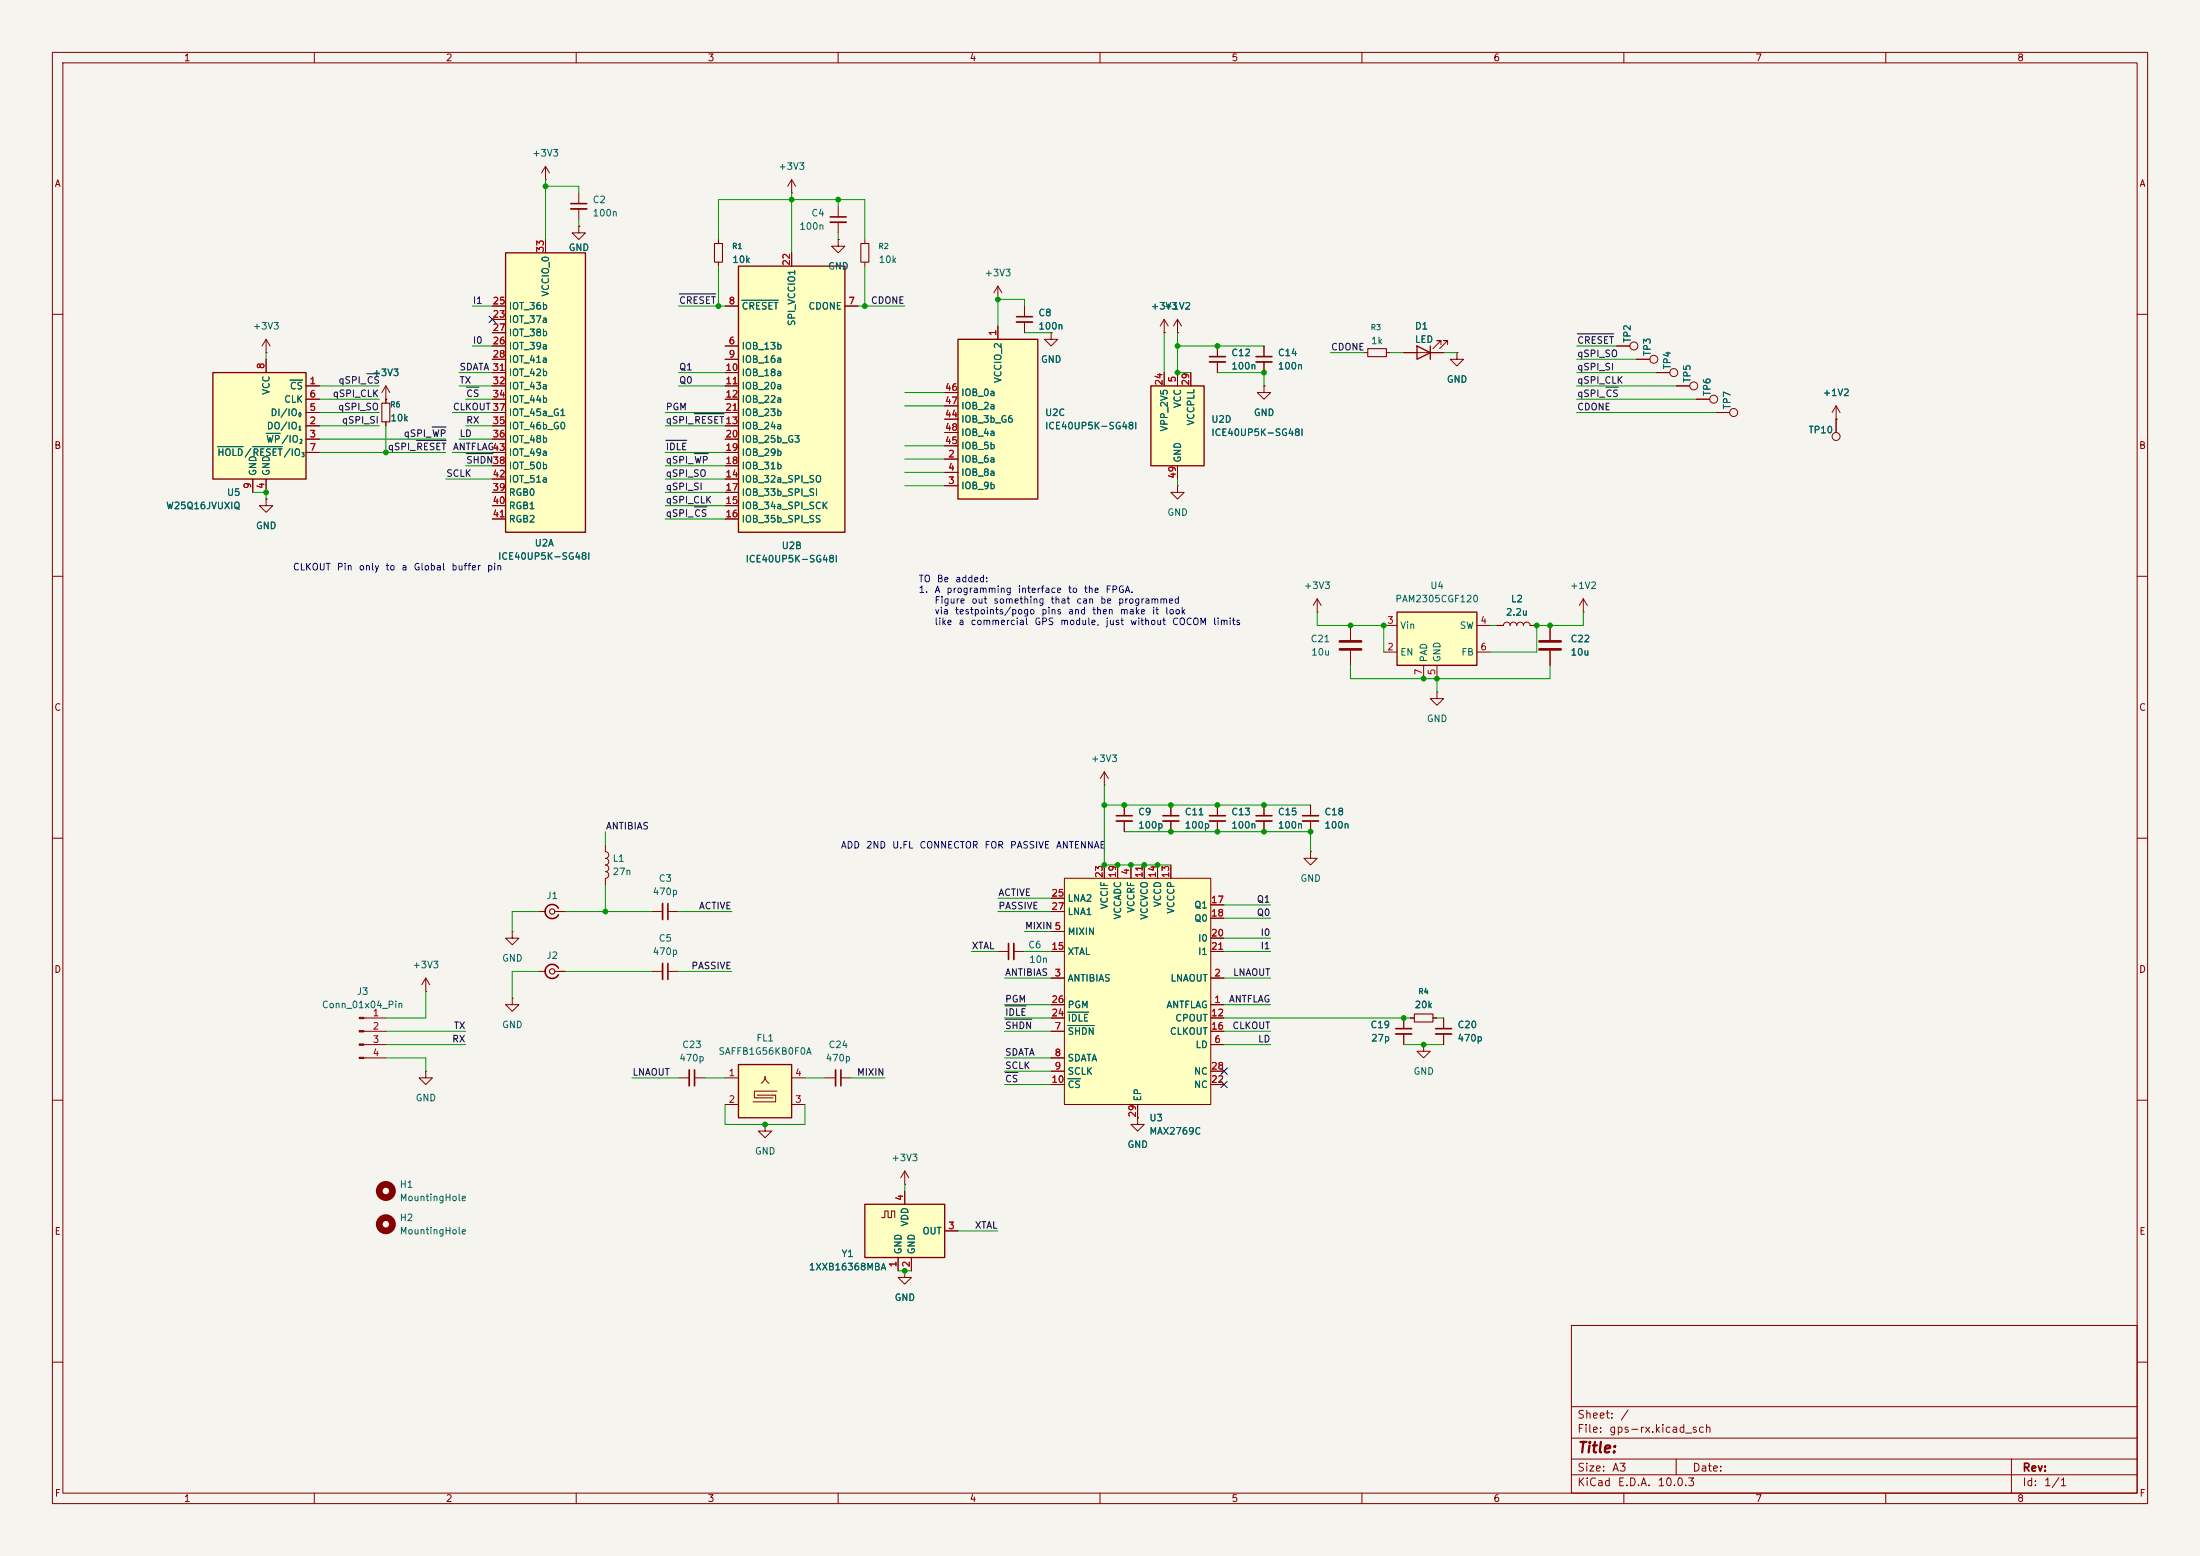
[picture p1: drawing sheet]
<svg xmlns="http://www.w3.org/2000/svg" width="420mm" height="297mm" viewBox="0 0 420 297" stroke-linecap="round" stroke-linejoin="round" font-family="sans-serif">
<path d="M0 0h420v297h-420z" fill="#f5f4ef" stroke="#f5f4ef" stroke-width=".19"/>
<g fill="none" stroke="#840000" stroke-width=".19">
<path d="M10 10h400v277h-400zM12 12h396v273h-396zM60 10v2M110 10v2M160 10v2M210 10v2M260 10v2M310 10v2M360 10v2M10 60h2M408 60h2M10 110h2"/>
<path d="M408 110h2M10 160h2M408 160h2M10 210h2M408 210h2M300 253h108v32h-108zM10 260h2M300 278.5h108M300 274.5h108M300 268.5h108M320 278.5v3M384 278.5v6.5"/>
<path d="M408 260h2M60 285v2M110 285v2M160 285v2M210 285v2M260 285v2M300 281.5h108M310 285v2M360 285v2"/>
</g>
<path d="M165.1 229.9h15.2v10.1h-15.2z" fill="#ffffc2"/>
<path d="M165.1 229.9h15.2v10.1h-15.2z" fill="none" stroke="#840000" stroke-width=".25"/>
<path d="M168.3 232.4h.6v-1.3h.6v1.3h.7v-1.3h.6v1.3M172.7 227.3v2.6M180.3 234.9h2.6M171.4 240v2.6M174 240v2.6" fill="none" stroke="#840000" stroke-width=".19"/>
<path d="M96.5 48.3h15.3v53.3h-15.3z" fill="#ffffc2"/>
<path d="M96.5 48.3h15.3v53.3h-15.3z" fill="none" stroke="#840000" stroke-width=".25"/>
<g fill="none" stroke="#840000" stroke-width=".19">
<path d="M104.1 34.3h.1M104.1 31.8v2.5M104.1 31.8l-.7 1.2M104.1 31.8l.8 1.2M110.5 36.8v2.1M110.5 39.9v2M160 39.4v2M94 58.4h2.5M104.1 45.7v2.6M110.5 43.2v1.3h1.3l-1.3 1.2-1.3-1.2h1.3M110.5 43.2h.1M137.2 45.7v.8"/>
<path d="M137.2 50v.8M160 45.7v1.3h1.3l-1.3 1.3-1.3-1.3h1.3M160 45.7h.1M160 42.4v2.1M94 61h2.5M94 66h2.5M94 63.5h2.5M94 68.6h2.5M94 71.1h2.5M94 73.7h2.5M94 76.2h2.5M94 78.7h2.5"/>
<path d="M94 81.3h2.5M94 83.8h2.5M94 88.9h2.5M94 94h2.5M94 96.5h2.5M94 99.1h2.5M94 91.4h2.5M94 86.4h2.5M97.8 177.8v1.3h-1.3l1.3 1.2 1.3-1.2h-1.3M97.8 177.8h.1M102.9 174h1.2M105.9 174h2"/>
<path d="M102.9 185.4h1.2M105.9 185.4h2M146 214.6v1.3h1.3l-1.3 1.3-1.2-1.3h1.2M146 214.6h.1M172.7 226.1h.1M172.7 223.5l-.7 1.3M172.7 223.5l.8 1.3M172.7 223.5v2.6M172.7 242.6v1.2h-1.3l1.3 1.3 1.3-1.3h-1.3M172.7 242.6h.1"/>
</g>
<g fill="none" stroke="#840000" stroke-width=".2">
<path d="M136.4 46.5h1.5v3.5h-1.5z"/>
<circle cx="105.4" cy="174" r=".51"/>
<circle cx="105.4" cy="185.4" r=".51"/>
</g>
<path d="M109 38.9h3M158.5 41.4h3M106.6 173.4a1.35 1.35 0 0 0-2-.5 1.35 1.35 0 0 0 0 2.1 1.35 1.35 0 0 0 2-.4M106.6 184.8a1.35 1.35 0 0 0-2-.4 1.35 1.35 0 0 0 0 2.1 1.35 1.35 0 0 0 2-.4" fill="none" stroke="#840000" stroke-width=".3"/>
<g fill="none" stroke="#840000" stroke-width="1.3">
<circle cx="73.7" cy="233.7" r="1.27"/>
<circle cx="73.7" cy="227.3" r="1.27"/>
</g>
<path d="M109 39.9h3M158.5 42.4h3" fill="none" stroke="#840000" stroke-width=".33"/>
<path d="M141 203.2h10.1v10.2h-10.1z" fill="#ffffc2"/>
<path d="M141 203.2h10.1v10.2h-10.1z" fill="none" stroke="#840000" stroke-width=".25"/>
<g fill="none" stroke="#840000" stroke-width=".19">
<path d="M350.5 80v2.6M115.6 161.3v1.3a.64 .64 0 0 1 .6 .6 .64 .64 0 0 1-.6 .6 .64 .64 0 0 1 .6 .7 .64 .64 0 0 1-.6 .6M115.6 165.1a.64 .64 0 0 1 .6 .6 .64 .64 0 0 1-.6 .7 .64 .64 0 0 1 .6 .6 .64 .64 0 0 1-.6 .6v1.3M124.5 174h2M127.5 174h2M124.5 185.4h2M127.5 185.4h2M81.3 204.5v1.2h-1.3l1.3 1.3 1.2-1.3h-1.2M81.3 204.5h.1M138.4 205.7h2.6M138.4 210.8h2.6M144.5 209h3.6v1.3h-4.3"/>
<path d="M146.8 206.8l-.6-.6-.2-.7-.2 .8-.5 .5M148.3 208.3h-4.3v1.3h3.6M151.1 205.7h2.6M151.1 210.8h2.6M157.5 205.7h2M160.5 205.7h2.1"/>
<circle cx="350.5" cy="83.3" r=".76"/>
</g>
<path d="M127.5 172.5v3M127.5 183.9v3M160.5 204.2v3.1" fill="none" stroke="#840000" stroke-width=".3"/>
<path d="M126.5 172.5v3M126.5 183.9v3M159.5 204.2v3.1" fill="none" stroke="#840000" stroke-width=".33"/>
<path d="M141 50.8h20.3v50.8h-20.3z" fill="#ffffc2"/>
<path d="M141 50.8h20.3v50.8h-20.3z" fill="none" stroke="#840000" stroke-width=".25"/>
<g fill="none" stroke="#840000" stroke-width=".19">
<path d="M151.1 36.8h.1M151.1 34.3v2.5M151.1 34.3l-.7 1.3M151.1 34.3l.8 1.3M138.4 58.4h2.6M151.1 48.3v2.5M161.3 58.4h2.5M165.1 45.7v.8M165.1 50v.8M190.5 57.2h.1M190.5 54.6l-.8 1.3M190.5 54.6l.8 1.3"/>
<path d="M190.5 54.6v2.6M138.4 66h2.6M138.4 68.6h2.6M138.4 71.1h2.6M138.4 73.7h2.6M138.4 76.2h2.6M138.4 78.7h2.6M50.8 95.3v1.2h1.3l-1.3 1.3-1.3-1.3h1.3M50.8 95.3h.1M138.4 81.3h2.6M138.4 91.4h2.6M138.4 96.5h2.6"/>
<path d="M138.4 99.1h2.6M138.4 94h2.6M138.4 88.9h2.6M138.4 86.4h2.6M138.4 83.8h2.6M69.4 194.3h4.3M69.4 196.9h4.3M69.4 199.4h4.3M81.3 189.2h.1M81.3 186.7l-.8 1.3M81.3 186.7l.7 1.3M81.3 186.7v2.5"/>
<path d="M97.8 190.5v1.3h-1.3l1.3 1.2 1.3-1.2h-1.3M97.8 190.5h.1M69.4 201.9h4.3M129.5 205.7h2.1M132.6 205.7h2"/>
</g>
<path d="M141.6 57.3h7" fill="none" stroke="#006464" stroke-width=".19"/>
<path d="M164.3 46.5h1.6v3.5h-1.6z" fill="none" stroke="#840000" stroke-width=".2"/>
<path d="M132.6 204.2v3.1" fill="none" stroke="#840000" stroke-width=".3"/>
<path d="M131.6 204.2v3.1" fill="none" stroke="#840000" stroke-width=".33"/>
<g fill="#840000" stroke="#840000" stroke-width=".19">
<path d="M68.6 194.2h.8v.2h-.8z"/>
<path d="M68.6 196.7h.8v.3h-.8z"/>
<path d="M68.6 199.3h.8v.2h-.8z"/>
<path d="M68.6 201.8h.8v.3h-.8z"/>
</g>
<path d="M40.6 71.1h17.8v20.3h-17.8z" fill="#ffffc2"/>
<path d="M40.6 71.1h17.8v20.3h-17.8z" fill="none" stroke="#840000" stroke-width=".25"/>
<g fill="none" stroke="#840000" stroke-width=".19">
<path d="M50.8 67.3h.1M50.8 64.8v2.5M50.8 68.6v2.5M50.8 64.8l-.8 1.2M50.8 64.8l.8 1.2M58.4 73.7h2.6M58.4 78.7h2.6M58.4 76.2h2.6M73.7 76.2h.1M73.7 73.7v3.3M73.7 73.7l-.8 1.2M73.7 73.7l.7 1.2"/>
<path d="M200.7 63.5v1.3h1.2l-1.2 1.2-1.3-1.2h1.3M200.7 63.5h.1M48.3 91.4v2.6M50.8 91.4v2.6M58.4 81.3h2.6M58.4 83.8h2.6M58.4 86.4h2.6M73.7 80.5v.8M241.3 153.7v2M241.3 156.7v2.1M250.2 153.7v2M250.2 156.7v2.1"/>
<path d="M250.2 162.6v1.2h1.3l-1.3 1.3-1.3-1.3h1.3M250.2 162.6h.1M268 194.3v2M268 197.4v2M269.2 194.3h.8M271.8 199.4v1.3h1.2l-1.2 1.2-1.3-1.2h1.3M271.8 199.4h.1M273.6 194.3h.7M275.6 194.3v2M275.6 197.4v2"/>
</g>
<path d="M55.4 72.6h2.4M41.5 85.3h4.9M48.2 85.3h5.7M50.8 82.7h2.7" fill="none" stroke="#006464" stroke-width=".19"/>
<path d="M72.9 77h1.5v3.5h-1.5zM270 193.5h3.6v1.6h-3.6z" fill="none" stroke="#840000" stroke-width=".2"/>
<path d="M239.8 155.7h3M248.7 155.7h3M266.4 196.3h3.1M274.1 196.3h3" fill="none" stroke="#840000" stroke-width=".3"/>
<path d="M239.8 156.7h3M248.7 156.7h3M266.4 197.4h3.1M274.1 197.4h3" fill="none" stroke="#840000" stroke-width=".33"/>
<path d="M182.9 64.8h15.2v30.5h-15.2z" fill="#ffffc2"/>
<path d="M182.9 64.8h15.2v30.5h-15.2z" fill="none" stroke="#840000" stroke-width=".25"/>
<g fill="none" stroke="#840000" stroke-width=".19">
<path d="M195.6 58.4v2.1M180.3 74.9h2.6M180.3 77.5h2.6M190.5 62.2v2.6M195.6 61.5v2M222.2 63.5h.1M222.2 61l-.7 1.2M222.2 61l.8 1.2M222.2 61v2.5M224.8 63.5h.1M224.8 61l.8 1.2M224.8 61l-.8 1.2"/>
<path d="M224.8 61v2.5M232.4 66v2.1M232.4 69.1v2M241.3 66v2.1M241.3 69.1v2M180.3 87.6h2.6M180.3 92.7h2.6M180.3 90.2h2.6M180.3 80h2.6M180.3 85.1h2.6M180.3 82.6h2.6M224.8 92.7v1.3h1.3l-1.3 1.3-1.3-1.3h1.3"/>
<path d="M224.8 92.7h.1"/>
</g>
<path d="M194.1 60.5h3M230.9 68.1h3M239.8 68.1h3" fill="none" stroke="#840000" stroke-width=".3"/>
<path d="M194.1 61.5h3M230.9 69.1h3M239.8 69.1h3" fill="none" stroke="#840000" stroke-width=".33"/>
<path d="M219.7 73.7h10.2v15.2h-10.2z" fill="#ffffc2"/>
<path d="M219.7 73.7h10.2v15.2h-10.2z" fill="none" stroke="#840000" stroke-width=".25"/>
<g fill="none" stroke="#840000" stroke-width=".19">
<path d="M222.2 71.1v2.6M224.8 71.1v2.6M227.3 71.1v2.6M241.3 73.7v1.2h1.3l-1.3 1.3-1.3-1.3h1.3M241.3 73.7h.1M323.8 76.2h2.6M224.8 88.9v2.5M210.8 149.9h.1M210.8 147.3l-.7 1.3M210.8 147.3l.8 1.3M210.8 147.3v2.6M214.6 153.7v2"/>
<path d="M214.6 156.7v2.1M223.5 153.7v2M223.5 156.7v2.1M232.4 153.7v2M232.4 156.7v2.1M190.5 181.6h2M193.5 181.6h2.1"/>
<circle cx="327.2" cy="76.2" r=".76"/>
</g>
<path d="M213.1 155.7h3.1M222 155.7h3M230.9 155.7h3M192.5 180.1v3" fill="none" stroke="#840000" stroke-width=".3"/>
<path d="M213.1 156.7h3.1M222 156.7h3M230.9 156.7h3M193.5 180.1v3" fill="none" stroke="#840000" stroke-width=".33"/>
<path d="M203.2 167.6h27.9v43.2h-27.9z" fill="#ffffc2"/>
<g fill="none" stroke="#840000" stroke-width=".19">
<path d="M257.8 119.4v2.8M285.7 119.4h1.3a.64 .64 0 0 1 .7-.7 .64 .64 0 0 1 .6 .7 .64 .64 0 0 1 .6-.7 .64 .64 0 0 1 .7 .7 .64 .64 0 0 1 .6-.7 .64 .64 0 0 1 .6 .7 .64 .64 0 0 1 .7-.7 .64 .64 0 0 1 .6 .7h1.3M295.9 119.4v2.8M257.8 124.2v2.8M274.3 132.1v1.3h1.3l-1.3 1.2-1.3-1.2h1.3M274.3 132.1h.1M295.9 124.2v2.8M200.7 177.8h2.5M200.7 171.5h2.5M200.7 174h2.5M203.2 167.6h27.9v43.2h-27.9zM210.8 165.1v2.5"/>
<path d="M213.4 165.1v2.5M215.9 165.1v2.5M218.4 165.1v2.5M221 165.1v2.5M223.5 165.1v2.5M231.1 172.7h2.6M231.1 175.3h2.6M231.1 179.1h2.6M200.7 191.8h2.5M200.7 186.7h2.5M200.7 196.9h2.5M200.7 194.3h2.5"/>
<path d="M200.7 181.6h2.5M231.1 191.8h2.6M231.1 186.7h2.6M231.1 199.4h2.6M231.1 196.9h2.6M231.1 194.3h2.6M231.1 181.6h2.6M200.7 201.9h2.5M200.7 204.5h2.5M200.7 207h2.5M217.2 213.4v1.2h1.2l-1.2 1.3-1.3-1.3h1.3M217.2 213.4h.1"/>
<path d="M217.2 210.8v2.6M231.1 204.5h2.6M231.1 207h2.6"/>
</g>
<path d="M203.8 195.7h5.1M203.8 193.2h4M203.8 205.9h2.5" fill="none" stroke="#006464" stroke-width=".19"/>
<path d="M255.8 122.4h4M255.8 124h4M293.9 122.4h4M293.9 124h4" fill="none" stroke="#840000" stroke-width=".51"/>
<path d="M266.7 116.8h15.2v10.2h-15.2z" fill="#ffffc2"/>
<path d="M270.5 66l2.5 1.3-2.5 1.3zM273 66v2.6M266.7 116.8h15.2v10.2h-15.2z" fill="none" stroke="#840000" stroke-width=".25"/>
<g fill="none" stroke="#840000" stroke-width=".19">
<path d="M94 58.4h2.5M104.1 45.7v2.6M110.5 43.2h.1M137.2 45.7v.8M137.2 50v.8M138.4 58.4h2.6M151.1 48.3v2.5M160 45.7h.1M161.3 58.4h2.5M195.6 58.4v2.1M50.8 68.6v2.5M58.4 73.7h2.6"/>
<path d="M58.4 78.7h2.6M58.4 76.2h2.6M73.7 76.2h.1M73.7 76.2v.8M94 68.6h2.5M94 66h2.5M94 71.1h2.5M94 73.7h2.5M94 78.7h2.5M94 76.2h2.5M94 61h2.5M94 63.5h2.5"/>
<path d="M138.4 68.6h2.6M138.4 66h2.6M138.4 71.1h2.6M138.4 73.7h2.6M138.4 78.7h2.6M138.4 76.2h2.6M180.3 74.9h2.6M180.3 77.5h2.6M190.5 62.2v2.6M195.6 61.5v2M200.7 63.5h.1M222.2 63.5h.1"/>
<path d="M222.2 71.1v2.6M224.8 63.5h.1M224.8 71.1v2.6M227.3 71.1v2.6M232.4 66v2.1M232.4 69.1v2M241.3 73.7h.1M241.3 66v2.1M241.3 69.1v2M260.3 67.3h.8M264.7 67.3h.7M268 67.3h7.6"/>
<path d="M275.1 65.8v-.8h-.8h.8l-1.5 1.5M276.4 65.8v-.8h-.8h.8l-1.6 1.5M278.1 67.3v1.3h1.3l-1.3 1.3-1.2-1.3h1.2M278.1 67.3h.1M308.6 66h2.5M312.4 68.6h2.6M316.2 71.1h2.6M320 73.7h2.6M323.8 76.2h2.6M327.7 78.7h2.5M350.5 77.5l.8 1.2M350.5 77.5l-.7 1.2"/>
<path d="M350.5 77.5v5.1M48.3 91.4v2.6M50.8 95.3h.1M50.8 91.4v2.6M58.4 81.3h2.6M58.4 86.4h2.6M58.4 83.8h2.6M73.7 80.5v.8M94 81.3h2.5M94 91.4h2.5M94 96.5h2.5M94 99.1h2.5"/>
<path d="M94 94h2.5M94 88.9h2.5M94 86.4h2.5M94 83.8h2.5M138.4 81.3h2.6M138.4 91.4h2.6M138.4 96.5h2.6M138.4 99.1h2.6M138.4 94h2.6M138.4 88.9h2.6M138.4 86.4h2.6M138.4 83.8h2.6"/>
<path d="M180.3 87.6h2.6M180.3 92.7h2.6M180.3 90.2h2.6M180.3 80h2.6M180.3 85.1h2.6M180.3 82.6h2.6M224.8 88.9v2.5M350.5 80h.1M251.5 116.8h.1M251.5 114.3l-.8 1.3M251.5 114.3l.7 1.3M251.5 114.3v2.5"/>
<path d="M264.2 119.4h2.5M281.9 119.4h2.6M285.7 119.4h1.3M292.1 119.4h1.3M295.9 119.4v2.8M302.3 116.8h.1M302.3 114.3l.7 1.3M302.3 114.3l-.8 1.3M302.3 114.3v2.5M264.2 124.5h2.5M271.8 127v2.5M274.3 127v2.5"/>
<path d="M281.9 124.5h2.6M295.9 124.2v2.8M214.6 153.7v2M214.6 156.7v2.1M223.5 153.7v2M223.5 156.7v2.1M232.4 153.7v2M232.4 156.7v2.1M241.3 153.7v2M241.3 156.7v2.1M250.2 153.7v2M250.2 156.7v2.1"/>
<path d="M200.7 177.8h2.5M200.7 171.5h2.5M200.7 174h2.5M210.8 165.1v2.5M213.4 165.1v2.5M215.9 165.1v2.5M218.4 165.1v2.5M221 165.1v2.5M223.5 165.1v2.5M231.1 172.7h2.6M231.1 175.3h2.6M231.1 179.1h2.6"/>
<path d="M200.7 194.3h2.5M200.7 191.8h2.5M200.7 186.7h2.5M200.7 196.9h2.5M200.7 181.6h2.5M231.1 194.3h2.6M231.1 191.8h2.6M231.1 186.7h2.6M231.1 199.4h2.6M231.1 196.9h2.6M231.1 181.6h2.6M268 194.3v2"/>
<path d="M268 197.4v2M269.2 194.3h.8M273.6 194.3h.7M275.6 194.3v2M275.6 197.4v2M200.7 201.9h2.5M200.7 204.5h2.5M200.7 207h2.5M217.2 213.4h.1M217.2 210.8v2.6M231.1 204.5h2.6M231.1 207h2.6"/>
<path d="M172.7 227.3v2.6M180.3 234.9h2.6M171.4 240v2.6M172.7 242.6h.1M174 240v2.6"/>
<circle cx="311.9" cy="66" r=".76"/>
<circle cx="315.7" cy="68.6" r=".76"/>
<circle cx="319.5" cy="71.1" r=".76"/>
<circle cx="323.3" cy="73.7" r=".76"/>
<circle cx="331" cy="78.7" r=".76"/>
</g>
<path d="M261.1 66.5h3.6v1.6h-3.6z" fill="none" stroke="#840000" stroke-width=".2"/>
<g fill="none" stroke="#0f0f0f" stroke-width=".19">
<path d="M129.7 56.1h6.9M70 71.3h2.5M89 73.9h2.5M132.5 79h5.7M301.1 63.7h7M306.5 73.9h2.4M79.5 84h5.7M82.5 81.5h2.7M89 86.6h5.1M127.1 84h4M132.5 96.7h2.5M132.5 86.6h2.7"/>
<path d="M191.9 194.5h5.1M191.9 192h4M191.9 204.7h2.4"/>
</g>
<g fill="none" stroke="#009600" stroke-width=".19">
<path d="M104.1 35.6h6.4v1.2M104.1 34.3v11.4M151.1 36.8v11.5M160 38.1v1.3M90.2 58.4h3.8M110.5 41.9v1.3M129.5 58.4h8.9M137.2 45.7v-7.6h27.9v7.6M137.2 50.8v7.6M160 44.5v1.2M163.8 58.4h8.9M165.1 50.8v7.6"/>
<path d="M195.6 58.4v-1.2h-5.1v5M50.8 67.3v1.3M61 76.2h11.4M61 78.7h11.4M61 73.7h11.4M86.4 78.7h7.6M87.6 73.7h6.4M87.6 71.1h6.4M88.9 76.2h5.1M90.2 66h3.8M127 78.7h11.4M129.5 73.7h8.9"/>
<path d="M129.5 71.1h8.9M172.7 74.9h7.6M172.7 77.5h7.6M195.6 63.5h5.1M222.2 63.5v7.6M224.8 63.5v7.6h2.5M224.8 66h16.5M232.4 71.1h8.9v2.6M254 67.3h6.3M265.4 67.3h2.6M275.6 67.3h2.5M301 76.2h22.8"/>
<path d="M301 78.7h26.7M301 73.7h19M301 66h7.6M301 71.1h15.2M301 68.6h11.4M48.3 94h2.5v1.3M61 83.8h24.1M61 81.3h11.4M61 86.4h24.1M73.7 81.3v5.1M85.1 91.4h8.9M86.4 86.4h7.6"/>
<path d="M87.6 83.8h6.4M88.9 81.3h5.1M88.9 88.9h5.1M127 91.4h11.4M127 94h11.4M127 99.1h11.4M127 96.5h11.4M127 81.3h11.4M127 86.4h11.4M127 88.9h11.4M172.7 85.1h7.6M172.7 90.2h7.6"/>
<path d="M172.7 87.6h7.6M172.7 92.7h7.6M224.8 91.4v1.3M251.5 116.8v2.6h12.7v5.1M284.5 119.4h1.2M302.3 116.8v2.6h-8.9v5.1h-8.9M257.8 127v2.5h38.1v-2.5M274.3 129.5v2.6M115.6 158.8v2.5M210.8 149.9v15.2h12.7M210.8 153.7h39.4M214.6 158.8h35.6v3.8"/>
<path d="M102.9 174h-5.1v3.8M107.9 174h16.6M115.6 168.9v5.1M129.5 174h10.2M190.5 174h10.2M190.5 171.5h10.2M195.6 177.8h5.1M233.7 179.1h8.9M233.7 175.3h8.9M233.7 172.7h8.9M73.7 199.4h15.2M73.7 196.9h15.2"/>
<path d="M81.3 189.2v5.1h-7.6M102.9 185.4h-5.1v5.1M107.9 185.4h16.6M129.5 185.4h10.2M185.4 181.6h5.1M191.8 196.9h8.9M191.8 194.3h8.9M191.8 191.8h8.9M191.8 186.7h8.9M195.6 181.6h5.1M233.7 199.4h8.9M233.7 196.9h8.9"/>
<path d="M233.7 194.3h35.5M233.7 181.6h8.9M233.7 191.8h8.9M233.7 186.7h8.9M268 199.4h7.6M274.3 194.3h1.3M73.7 201.9h7.6v2.6M120.6 205.7h8.9M134.6 205.7h3.8M138.4 210.8v3.8h15.3v-3.8M153.7 205.7h3.8M162.6 205.7h6.3"/>
<path d="M191.8 201.9h8.9M191.8 207h8.9M191.8 204.5h8.9M172.7 226.1v1.2M182.9 234.9h7.6M171.4 242.6h2.6"/>
</g>
<path d="M93.4 60.4l1.2 1.2M94.6 60.4l-1.2 1.2M233.1 203.9l1.2 1.2M233.1 206.4l1.2 1.2M234.3 203.9l-1.2 1.2M234.3 206.4l-1.2 1.2" fill="none" stroke="#000084" stroke-width=".19"/>
<path d="M141.6 57.3h7M55.4 72.6h2.4M41.5 85.3h4.9M48.2 85.3h5.7M50.8 82.7h2.7M203.8 195.7h5.1M203.8 193.2h4M203.8 205.9h2.5" fill="none" stroke="#006464" stroke-width=".19"/>
<g fill="#009600" stroke="#009600" stroke-width=".19">
<circle cx="115.6" cy="174" r=".46"/>
<circle cx="190.5" cy="57.2" r=".46"/>
<circle cx="165.1" cy="58.4" r=".46"/>
<circle cx="151.1" cy="38.1" r=".46"/>
<circle cx="160" cy="38.1" r=".46"/>
<circle cx="137.2" cy="58.4" r=".46"/>
<circle cx="73.7" cy="86.4" r=".46"/>
<circle cx="104.1" cy="35.6" r=".46"/>
<circle cx="146" cy="214.6" r=".46"/>
<circle cx="172.7" cy="242.6" r=".46"/>
<circle cx="50.8" cy="94" r=".46"/>
<circle cx="268" cy="194.3" r=".46"/>
<circle cx="271.8" cy="199.4" r=".46"/>
<circle cx="224.8" cy="71.1" r=".46"/>
<circle cx="224.8" cy="66" r=".46"/>
<circle cx="232.4" cy="66" r=".46"/>
<circle cx="241.3" cy="71.1" r=".46"/>
<circle cx="218.4" cy="165.1" r=".46"/>
<circle cx="215.9" cy="165.1" r=".46"/>
<circle cx="232.4" cy="153.7" r=".46"/>
<circle cx="232.4" cy="158.8" r=".46"/>
<circle cx="214.6" cy="153.7" r=".46"/>
<circle cx="223.5" cy="153.7" r=".46"/>
<circle cx="223.5" cy="158.8" r=".46"/>
<circle cx="221" cy="165.1" r=".46"/>
<circle cx="210.8" cy="165.1" r=".46"/>
<circle cx="213.4" cy="165.1" r=".46"/>
<circle cx="210.8" cy="153.7" r=".46"/>
<circle cx="241.3" cy="153.7" r=".46"/>
<circle cx="241.3" cy="158.8" r=".46"/>
<circle cx="250.2" cy="158.8" r=".46"/>
<circle cx="274.3" cy="129.5" r=".46"/>
<circle cx="293.4" cy="119.4" r=".46"/>
<circle cx="295.9" cy="119.4" r=".46"/>
<circle cx="264.2" cy="119.4" r=".46"/>
<circle cx="271.8" cy="129.5" r=".46"/>
<circle cx="257.8" cy="119.4" r=".46"/>
</g>
<text font-size="2" fill="#840000" x="301" y="277.8">Title:</text>
<g font-size="1.5" fill="#840000">
<text x="301" y="273.8">File:</text>
<text x="301" y="271.1">Sheet:</text>
<text x="307.1" y="273.8">gps-rx.kicad_sch</text>
<text x="309.2" y="271.1">/</text>
<text x="301" y="281.2">Size:</text>
<text x="307.6" y="281.2">A3</text>
<text x="323" y="281.2">Date:</text>
<text x="386" y="281.2">Rev:</text>
<text x="301" y="284">KiCad</text>
<text x="308.7" y="284">E.D.A.</text>
<text x="316.3" y="284">10.0.3</text>
<text x="386" y="284">Id:</text>
<text x="390.1" y="284">1/1</text>
</g>
<g font-size="1.3" fill="#840000">
<text x="35" y="12">1</text>
<text x="85" y="12">2</text>
<text x="135" y="12">3</text>
<text x="185" y="12">4</text>
<text x="235" y="12">5</text>
<text x="285" y="12">6</text>
<text x="335" y="12">7</text>
<text x="385" y="12">8</text>
<text x="10.3" y="36">A</text>
<text x="408.3" y="36">A</text>
<text x="10.3" y="86">B</text>
<text x="408.2" y="86">B</text>
<text x="10.3" y="136">C</text>
<text x="408.2" y="136">C</text>
<text x="10.3" y="186">D</text>
<text x="408.2" y="186">D</text>
<text x="10.3" y="236">E</text>
<text x="408.3" y="236">E</text>
<text x="10.3" y="286">F</text>
<text x="35" y="287">1</text>
<text x="85" y="287">2</text>
<text x="135" y="287">3</text>
<text x="185" y="287">4</text>
<text x="235" y="287">5</text>
<text x="285" y="287">6</text>
<text x="335" y="287">7</text>
<text x="385" y="287">8</text>
<text x="408.3" y="286">F</text>
</g>
<g font-size="1.3" fill="#006464">
<text x="101.5" y="30.2">+3V3</text>
<text x="148.5" y="32.7">+3V3</text>
<text x="113" y="39.1">C2</text>
<text x="113" y="41.6">100n</text>
<text x="154.8" y="41.6">C4</text>
<text x="152.5" y="44.2">100n</text>
<text x="108.5" y="48.2">GND</text>
<text x="139.7" y="50.5">10k</text>
<text x="158" y="51.8">GND</text>
<text x="167.6" y="50.5">10k</text>
<text x="187.9" y="53">+3V3</text>
<text x="97" y="59.4">IOT_36b</text>
<text x="105.1" y="56.7" transform="rotate(-90 105.1 56.7)">VCCIO_0</text>
<text x="141.5" y="59.4">CRESET</text>
<text x="154.2" y="59.4">CDONE</text>
<text x="219.6" y="59.4">+3V3</text>
<text x="222.1" y="59.4">+1V2</text>
<text x="48.2" y="63.2">+3V3</text>
<text x="97" y="61.9">IOT_37a</text>
<text x="97" y="64.5">IOT_38b</text>
<text x="152.1" y="62.3" transform="rotate(-90 152.1 62.3)">SPI_VCCIO1</text>
<text x="198.1" y="60.7">C8</text>
<text x="198.1" y="63.2">100n</text>
<text x="261.6" y="66">1k</text>
<text x="270" y="63.2">D1</text>
<text x="270" y="65.7">LED</text>
<text x="311.6" y="65.5" transform="rotate(-90 311.6 65.5)">TP2</text>
<text x="97" y="67">IOT_39a</text>
<text x="97" y="69.6">IOT_41a</text>
<text x="141.5" y="67">IOB_13b</text>
<text x="141.5" y="69.6">IOB_16a</text>
<text x="198.6" y="69.6">GND</text>
<text x="235" y="70.8">100n</text>
<text x="235" y="68.3">C12</text>
<text x="243.8" y="70.8">100n</text>
<text x="243.8" y="68.3">C14</text>
<text x="315.4" y="68.1" transform="rotate(-90 315.4 68.1)">TP3</text>
<text x="319.2" y="70.6" transform="rotate(-90 319.2 70.6)">TP4</text>
<text x="51.8" y="75.5" transform="rotate(-90 51.8 75.5)">VCC</text>
<text x="54.1" y="77.2">CLK</text>
<text x="55.2" y="74.6">CS</text>
<text x="71" y="72.1">+3V3</text>
<text x="97" y="72.1">IOT_42b</text>
<text x="97" y="74.6">IOT_43a</text>
<text x="97" y="77.2">IOT_44b</text>
<text x="141.5" y="72.1">IOB_18a</text>
<text x="141.5" y="74.6">IOB_20a</text>
<text x="141.5" y="77.2">IOB_22a</text>
<text x="183.4" y="75.9">IOB_0a</text>
<text x="191.5" y="73.2" transform="rotate(-90 191.5 73.2)">VCCIO_2</text>
<text x="225.8" y="78" transform="rotate(-90 225.8 78)">VCC</text>
<text x="276.1" y="73.4">GND</text>
<text x="323" y="73.1" transform="rotate(-90 323 73.1)">TP5</text>
<text x="326.9" y="75.7" transform="rotate(-90 326.9 75.7)">TP6</text>
<text x="347.9" y="75.9">+1V2</text>
<text x="50.8" y="82.3">DO/IO</text>
<text x="51.5" y="79.7">DI/IO</text>
<text x="74.4" y="80.7">10k</text>
<text x="97" y="82.3">IOT_46b_G0</text>
<text x="97" y="79.7">IOT_45a_G1</text>
<text x="141.5" y="82.3">IOB_24a</text>
<text x="141.5" y="79.7">IOB_23b</text>
<text x="183.4" y="81">IOB_3b_G6</text>
<text x="183.4" y="78.4">IOB_2a</text>
<text x="183.4" y="83.5">IOB_4a</text>
<text x="199.4" y="82.3">ICE40UP5K-SG48I</text>
<text x="199.4" y="79.7">U2C</text>
<text x="223.2" y="82.5" transform="rotate(-90 223.2 82.5)">VPP_2V5</text>
<text x="228.3" y="81.3" transform="rotate(-90 228.3 81.3)">VCCPLL</text>
<text x="231.1" y="83.5">ICE40UP5K-SG48I</text>
<text x="231.1" y="81">U2D</text>
<text x="239.3" y="79.7">GND</text>
<text x="330.7" y="78.2" transform="rotate(-90 330.7 78.2)">TP7</text>
<text x="345.1" y="83">TP10</text>
<text x="41.4" y="87.3">HOLD/RESET/IO</text>
<text x="50.7" y="84.8">WP/IO</text>
<text x="97" y="84.8">IOT_48b</text>
<text x="97" y="89.9">IOT_50b</text>
<text x="97" y="87.3">IOT_49a</text>
<text x="141.5" y="89.9">IOB_31b</text>
<text x="141.5" y="87.3">IOB_29b</text>
<text x="141.5" y="84.8">IOB_25b_G3</text>
<text x="183.4" y="88.6">IOB_6a</text>
<text x="183.4" y="86.1">IOB_5b</text>
<text x="225.8" y="88.4" transform="rotate(-90 225.8 88.4)">GND</text>
<text x="43.2" y="95">U5</text>
<text x="49.2" y="90.9" transform="rotate(-90 49.2 90.9)">GND</text>
<text x="51.8" y="90.9" transform="rotate(-90 51.8 90.9)">GND</text>
<text x="97" y="95">RGB0</text>
<text x="97" y="92.4">IOT_51a</text>
<text x="141.5" y="92.4">IOB_32a_SPI_SO</text>
<text x="141.5" y="95">IOB_33b_SPI_SI</text>
<text x="183.4" y="93.7">IOB_9b</text>
<text x="183.4" y="91.1">IOB_8a</text>
<text x="31.6" y="97.5">W25Q16JVUXIQ</text>
<text x="48.8" y="101.3">GND</text>
<text x="97" y="97.5">RGB1</text>
<text x="97" y="100">RGB2</text>
<text x="141.5" y="97.5">IOB_34a_SPI_SCK</text>
<text x="141.5" y="100">IOB_35b_SPI_SS</text>
<text x="222.8" y="98.8">GND</text>
<text x="95" y="107.1">ICE40UP5K-SG48I</text>
<text x="102" y="104.6">U2A</text>
<text x="142.2" y="107.7">ICE40UP5K-SG48I</text>
<text x="149.1" y="105.1">U2B</text>
<text x="248.8" y="112.7">+3V3</text>
<text x="272.9" y="112.7">U4</text>
<text x="299.6" y="112.7">+1V2</text>
<text x="266.3" y="115.3">PAM2305CGF120</text>
<text x="287.4" y="117.8">2.2u</text>
<text x="288.3" y="115.3">L2</text>
<text x="250.1" y="122.9">C21</text>
<text x="250.2" y="125.4">10u</text>
<text x="267.2" y="125.4">EN</text>
<text x="267.2" y="120.4">Vin</text>
<text x="278.6" y="120.4">SW</text>
<text x="278.9" y="125.4">FB</text>
<text x="299.7" y="122.9">C22</text>
<text x="299.7" y="125.4">10u</text>
<text x="272.8" y="126.5" transform="rotate(-90 272.8 126.5)">PAD</text>
<text x="275.3" y="126.5" transform="rotate(-90 275.3 126.5)">GND</text>
<text x="272.3" y="138.1">GND</text>
<text x="208.2" y="145.8">+3V3</text>
<text x="217.2" y="155.9">C9</text>
<text x="226.1" y="155.9">C11</text>
<text x="235" y="155.9">C13</text>
<text x="243.8" y="155.9">C15</text>
<text x="252.7" y="155.9">C18</text>
<text x="217.2" y="158.5">100p</text>
<text x="226.1" y="158.5">100p</text>
<text x="235" y="158.5">100n</text>
<text x="243.8" y="158.5">100n</text>
<text x="252.7" y="158.5">100n</text>
<text x="116.8" y="164.8">L1</text>
<text x="116.8" y="167.3">27n</text>
<text x="104.2" y="171.9">J1</text>
<text x="124.5" y="171.2">470p</text>
<text x="125.7" y="168.6">C3</text>
<text x="203.7" y="172.4">LNA2</text>
<text x="211.8" y="173.7" transform="rotate(-90 211.8 173.7)">VCCIF</text>
<text x="222" y="173.2" transform="rotate(-90 222 173.2)">VCCD</text>
<text x="227.9" y="173.7">Q1</text>
<text x="248.2" y="168.6">GND</text>
<text x="203.7" y="178.8">MIXIN</text>
<text x="203.7" y="175">LNA1</text>
<text x="214.3" y="175.6" transform="rotate(-90 214.3 175.6)">VCCADC</text>
<text x="216.9" y="174.3" transform="rotate(-90 216.9 174.3)">VCCRF</text>
<text x="219.4" y="175.7" transform="rotate(-90 219.4 175.7)">VCCVCO</text>
<text x="224.5" y="174.5" transform="rotate(-90 224.5 174.5)">VCCCP</text>
<text x="227.9" y="176.2">Q0</text>
<text x="78.6" y="185.1">+3V3</text>
<text x="95.8" y="183.9">GND</text>
<text x="104.2" y="183.3">J2</text>
<text x="124.5" y="182.6">470p</text>
<text x="125.7" y="180">C5</text>
<text x="196.2" y="181.3">C6</text>
<text x="196.4" y="184.1">10n</text>
<text x="203.7" y="182.6">XTAL</text>
<text x="228.6" y="180">I0</text>
<text x="228.6" y="182.6">I1</text>
<text x="68" y="190.2">J3</text>
<text x="203.7" y="187.7">ANTIBIAS</text>
<text x="223.4" y="187.7">LNAOUT</text>
<text x="61.3" y="192.7">Conn_01x04_Pin</text>
<text x="95.8" y="196.6">GND</text>
<text x="203.7" y="197.8">SHDN</text>
<text x="203.7" y="195.3">IDLE</text>
<text x="203.7" y="192.7">PGM</text>
<text x="222.6" y="192.7">ANTFLAG</text>
<text x="223.2" y="197.8">CLKOUT</text>
<text x="224.3" y="195.3">CPOUT</text>
<text x="261.5" y="196.6">C19</text>
<text x="270" y="192.7">20k</text>
<text x="278.1" y="196.6">C20</text>
<text x="129.6" y="202.9">470p</text>
<text x="130.1" y="200.4">C23</text>
<text x="137.1" y="201.6">SAFFB1G56KB0F0A</text>
<text x="144.3" y="199.1">FL1</text>
<text x="157.5" y="202.9">470p</text>
<text x="158.1" y="200.4">C24</text>
<text x="203.7" y="202.9">SDATA</text>
<text x="228.1" y="200.4">LD</text>
<text x="261.6" y="199.1">27p</text>
<text x="278.1" y="199.1">470p</text>
<text x="203.7" y="205.4">SCLK</text>
<text x="203.7" y="208">CS</text>
<text x="227.8" y="208">NC</text>
<text x="227.8" y="205.4">NC</text>
<text x="269.7" y="205.4">GND</text>
<text x="79.2" y="210.5">GND</text>
<text x="218.1" y="210.3" transform="rotate(-90 218.1 210.3)">EP</text>
<text x="219.3" y="214.3">U3</text>
<text x="144" y="220.7">GND</text>
<text x="170.1" y="222">+3V3</text>
<text x="215.1" y="219.4">GND</text>
<text x="219.3" y="216.9">MAX2769C</text>
<text x="76.2" y="227">H1</text>
<text x="76.2" y="229.6">MountingHole</text>
<text x="76.2" y="233.4">H2</text>
<text x="76.2" y="235.9">MountingHole</text>
<text x="172.4" y="239.5" transform="rotate(-90 172.4 239.5)">GND</text>
<text x="173.7" y="234.2" transform="rotate(-90 173.7 234.2)">VDD</text>
<text x="175" y="239.5" transform="rotate(-90 175 239.5)">GND</text>
<text x="176" y="235.9">OUT</text>
<text x="154.3" y="242.8">1XXB16368MBA</text>
<text x="160.5" y="240.2">Y1</text>
<text x="170.7" y="248.6">GND</text>
</g>
<g font-size="1.3" fill="#a90000">
<text x="104.1" y="48.3" transform="rotate(-90 104.1 48.3)">33</text>
<text x="151.1" y="50.8" transform="rotate(-90 151.1 50.8)">22</text>
<text x="93.9" y="58.4">25</text>
<text x="139" y="58.4">8</text>
<text x="161.9" y="58.4">7</text>
<text x="93.9" y="60.9">23</text>
<text x="93.9" y="63.5">27</text>
<text x="190.5" y="64.2" transform="rotate(-90 190.5 64.2)">1</text>
<text x="50.8" y="70.6" transform="rotate(-90 50.8 70.6)">8</text>
<text x="93.9" y="66">26</text>
<text x="93.9" y="68.6">28</text>
<text x="93.9" y="71.1">31</text>
<text x="138.4" y="71.1">10</text>
<text x="139" y="66">6</text>
<text x="139" y="68.6">9</text>
<text x="59" y="73.6">1</text>
<text x="59" y="76.2">6</text>
<text x="93.9" y="73.6">32</text>
<text x="93.9" y="76.2">34</text>
<text x="138.4" y="73.6">11</text>
<text x="138.4" y="76.2">12</text>
<text x="180.3" y="74.9">46</text>
<text x="180.3" y="77.4">47</text>
<text x="222.2" y="73.7" transform="rotate(-90 222.2 73.7)">24</text>
<text x="224.8" y="73.1" transform="rotate(-90 224.8 73.1)">5</text>
<text x="227.3" y="73.7" transform="rotate(-90 227.3 73.7)">29</text>
<text x="59" y="81.3">2</text>
<text x="59" y="83.8">3</text>
<text x="59" y="78.7">5</text>
<text x="93.9" y="81.3">35</text>
<text x="93.9" y="83.8">36</text>
<text x="93.9" y="78.7">37</text>
<text x="138.4" y="83.8">20</text>
<text x="138.4" y="78.7">21</text>
<text x="138.4" y="81.3">13</text>
<text x="180.3" y="80">44</text>
<text x="180.3" y="82.5">48</text>
<text x="59" y="86.3">7</text>
<text x="93.9" y="88.9">38</text>
<text x="93.9" y="86.3">43</text>
<text x="138.4" y="88.9">18</text>
<text x="138.4" y="86.3">19</text>
<text x="180.3" y="85.1">45</text>
<text x="180.9" y="87.6">2</text>
<text x="48.2" y="93.4" transform="rotate(-90 48.2 93.4)">9</text>
<text x="50.8" y="93.4" transform="rotate(-90 50.8 93.4)">4</text>
<text x="93.9" y="94">39</text>
<text x="93.9" y="91.4">42</text>
<text x="138.4" y="91.4">14</text>
<text x="138.4" y="94">17</text>
<text x="180.9" y="92.7">3</text>
<text x="180.9" y="90.1">4</text>
<text x="224.8" y="91.5" transform="rotate(-90 224.8 91.5)">49</text>
<text x="93.9" y="96.5">40</text>
<text x="93.9" y="99">41</text>
<text x="138.4" y="96.5">15</text>
<text x="138.4" y="99">16</text>
<text x="264.7" y="119.4">3</text>
<text x="282.5" y="119.4">4</text>
<text x="264.7" y="124.4">2</text>
<text x="282.5" y="124.4">6</text>
<text x="271.8" y="129" transform="rotate(-90 271.8 129)">7</text>
<text x="274.3" y="129" transform="rotate(-90 274.3 129)">5</text>
<text x="210.8" y="167.7" transform="rotate(-90 210.8 167.7)">23</text>
<text x="213.3" y="167.7" transform="rotate(-90 213.3 167.7)">19</text>
<text x="215.9" y="167.1" transform="rotate(-90 215.9 167.1)">4</text>
<text x="218.4" y="167.7" transform="rotate(-90 218.4 167.7)">11</text>
<text x="221" y="167.7" transform="rotate(-90 221 167.7)">14</text>
<text x="223.5" y="167.7" transform="rotate(-90 223.5 167.7)">13</text>
<text x="200.6" y="171.4">25</text>
<text x="200.6" y="174">27</text>
<text x="231.1" y="172.7">17</text>
<text x="201.2" y="177.8">5</text>
<text x="231.1" y="175.2">18</text>
<text x="231.1" y="179">20</text>
<text x="200.6" y="181.6">15</text>
<text x="231.1" y="181.6">21</text>
<text x="200.6" y="191.7">26</text>
<text x="201.2" y="186.7">3</text>
<text x="231.7" y="191.7">1</text>
<text x="231.7" y="186.7">2</text>
<text x="71" y="194.3">1</text>
<text x="71" y="196.8">2</text>
<text x="200.6" y="194.3">24</text>
<text x="201.2" y="196.8">7</text>
<text x="231.1" y="194.3">12</text>
<text x="231.1" y="196.8">16</text>
<text x="71" y="199.4">3</text>
<text x="71" y="201.9">4</text>
<text x="201.2" y="201.9">8</text>
<text x="231.7" y="199.4">6</text>
<text x="139" y="205.7">1</text>
<text x="151.7" y="205.7">4</text>
<text x="200.6" y="207">10</text>
<text x="201.2" y="204.4">9</text>
<text x="231.1" y="207">22</text>
<text x="231.1" y="204.4">28</text>
<text x="139" y="210.8">2</text>
<text x="151.7" y="210.8">3</text>
<text x="217.1" y="213.4" transform="rotate(-90 217.1 213.4)">29</text>
<text x="172.7" y="229.3" transform="rotate(-90 172.7 229.3)">4</text>
<text x="180.9" y="234.9">3</text>
<text x="171.4" y="242" transform="rotate(-90 171.4 242)">1</text>
<text x="174" y="242" transform="rotate(-90 174 242)">2</text>
</g>
<g font-size="1.3" fill="#0f0f0f">
<text x="90.2" y="58.3">I1</text>
<text x="129.5" y="58.3">CRESET</text>
<text x="166.2" y="58.3">CDONE</text>
<text x="90.2" y="65.9">I0</text>
<text x="301" y="65.9">CRESET</text>
<text x="87.6" y="71">SDATA 31</text>
<text x="129.5" y="71">Q1</text>
<text x="254" y="67.2">CDONE</text>
<text x="301" y="68.5">qSPI_SO</text>
<text x="301" y="71">qSPI_SI</text>
<text x="63.4" y="76.1">qSPI_CLK</text>
<text x="64.5" y="73.5">qSPI_CS</text>
<text x="87.6" y="73.5">TX</text>
<text x="88.9" y="76.1">CS</text>
<text x="129.5" y="73.5">Q0</text>
<text x="301" y="73.5">qSPI_CLK</text>
<text x="301" y="76.1">qSPI_CS</text>
<text x="64.4" y="78.6">qSPI_SO</text>
<text x="65.2" y="81.2">qSPI_SI</text>
<text x="77" y="83.7">qSPI_WP</text>
<text x="86.4" y="78.6">CLKOUT37</text>
<text x="87.6" y="83.7">LD</text>
<text x="88.9" y="81.2">RX</text>
<text x="127" y="81.2">qSPI_RESET13</text>
<text x="127" y="78.6">PGM</text>
<text x="301" y="78.6">CDONE</text>
<text x="73.9" y="86.2">qSPI_RESET</text>
<text x="86.4" y="86.2">ANTFLAG43</text>
<text x="88.9" y="88.8">SHDN38</text>
<text x="127" y="88.8">qSPI_WP</text>
<text x="127" y="86.2">IDLE</text>
<text x="85.1" y="91.3">SCLK</text>
<text x="127" y="93.9">qSPI_SI</text>
<text x="127" y="91.3">qSPI_SO</text>
<text x="127" y="98.9">qSPI_CS</text>
<text x="127" y="96.4">qSPI_CLK</text>
<text x="115.6" y="158.6">ANTIBIAS</text>
<text x="133.3" y="173.9">ACTIVE</text>
<text x="190.5" y="171.3">ACTIVE</text>
<text x="190.5" y="173.9">PASSIVE</text>
<text x="239.8" y="172.6">Q1</text>
<text x="195.6" y="177.7">MIXIN 5</text>
<text x="239.8" y="175.1">Q0</text>
<text x="240.6" y="178.9">I0</text>
<text x="131.9" y="185.3">PASSIVE</text>
<text x="185.4" y="181.5">XTAL</text>
<text x="240.6" y="181.5">I1</text>
<text x="191.8" y="191.6">PGM</text>
<text x="191.8" y="186.6">ANTIBIAS</text>
<text x="234.5" y="191.6">ANTFLAG</text>
<text x="235.3" y="186.6">LNAOUT</text>
<text x="86.5" y="196.7">TX</text>
<text x="191.8" y="196.7">SHDN</text>
<text x="191.8" y="194.2">IDLE</text>
<text x="235.2" y="196.7">CLKOUT</text>
<text x="86.2" y="199.3">RX</text>
<text x="191.8" y="201.8">SDATA</text>
<text x="240.1" y="199.3">LD</text>
<text x="120.6" y="205.6">LNAOUT</text>
<text x="163.5" y="205.6">MIXIN</text>
<text x="191.8" y="204.3">SCLK</text>
<text x="191.8" y="206.9">CS</text>
<text x="186" y="234.8">XTAL</text>
</g>
<g font-size="1.3" fill="#0000c2">
<text x="55.8" y="109.2">CLKOUT</text>
<text x="64.2" y="109.2">Pin</text>
<text x="68.4" y="109.2">only</text>
<text x="73.5" y="109.2">to</text>
<text x="76.5" y="109.2">a</text>
<text x="78.9" y="109.2">Global</text>
<text x="86.1" y="109.2">buffer</text>
<text x="92.9" y="109.2">pin</text>
<text x="175.3" y="111.4">TO</text>
<text x="175.3" y="113.5">1.</text>
<text x="178.3" y="113.5">A</text>
<text x="178.7" y="111.4">Be</text>
<text x="180.6" y="113.5">programming</text>
<text x="182.3" y="111.4">added:</text>
<text x="194.2" y="113.5">interface</text>
<text x="203.8" y="113.5">to</text>
<text x="206.8" y="113.5">the</text>
<text x="211" y="113.5">FPGA.</text>
<text x="178.3" y="115.5">Figure</text>
<text x="178.3" y="117.6">via</text>
<text x="178.3" y="119.6">like</text>
<text x="182.2" y="117.6">testpoints/pogo</text>
<text x="182.9" y="119.6">a</text>
<text x="185.2" y="119.6">commercial</text>
<text x="185.3" y="115.5">out</text>
<text x="189.5" y="115.5">something</text>
<text x="197.4" y="119.6">GPS</text>
<text x="198.7" y="117.6">pins</text>
<text x="200.4" y="115.5">that</text>
<text x="202.3" y="119.6">module,</text>
<text x="203.8" y="117.6">and</text>
<text x="205.4" y="115.5">can</text>
<text x="208.4" y="117.6">then</text>
<text x="209.9" y="115.5">be</text>
<text x="211" y="119.6">just</text>
<text x="213.3" y="115.5">programmed</text>
<text x="213.7" y="117.6">make</text>
<text x="215.6" y="119.6">without</text>
<text x="219.8" y="117.6">it</text>
<text x="222.3" y="117.6">look</text>
<text x="223.6" y="119.6">COCOM</text>
<text x="231.5" y="119.6">limits</text>
<text x="160.4" y="162.3">ADD</text>
<text x="165.2" y="162.3">2ND</text>
<text x="170.2" y="162.3">U.FL</text>
<text x="175.4" y="162.3">CONNECTOR</text>
<text x="187.8" y="162.3">FOR</text>
<text x="192.7" y="162.3">PASSIVE</text>
<text x="201.5" y="162.3">ANTENNAE</text>
</g>
<g font-size="1" fill="#006464">
<text x="139.7" y="47.8">R1</text>
<text x="167.6" y="47.8">R2</text>
<text x="261.6" y="63.3">R3</text>
<text x="74.4" y="78">R6</text>
<text x="270.7" y="190">R4</text>
</g>
<g font-size=".8" fill="#006464">
<text x="56.9" y="82.3">1</text>
<text x="56.9" y="79.8">0</text>
<text x="57.1" y="84.8">2</text>
<text x="57.5" y="87.4">3</text>
</g>
</svg>
